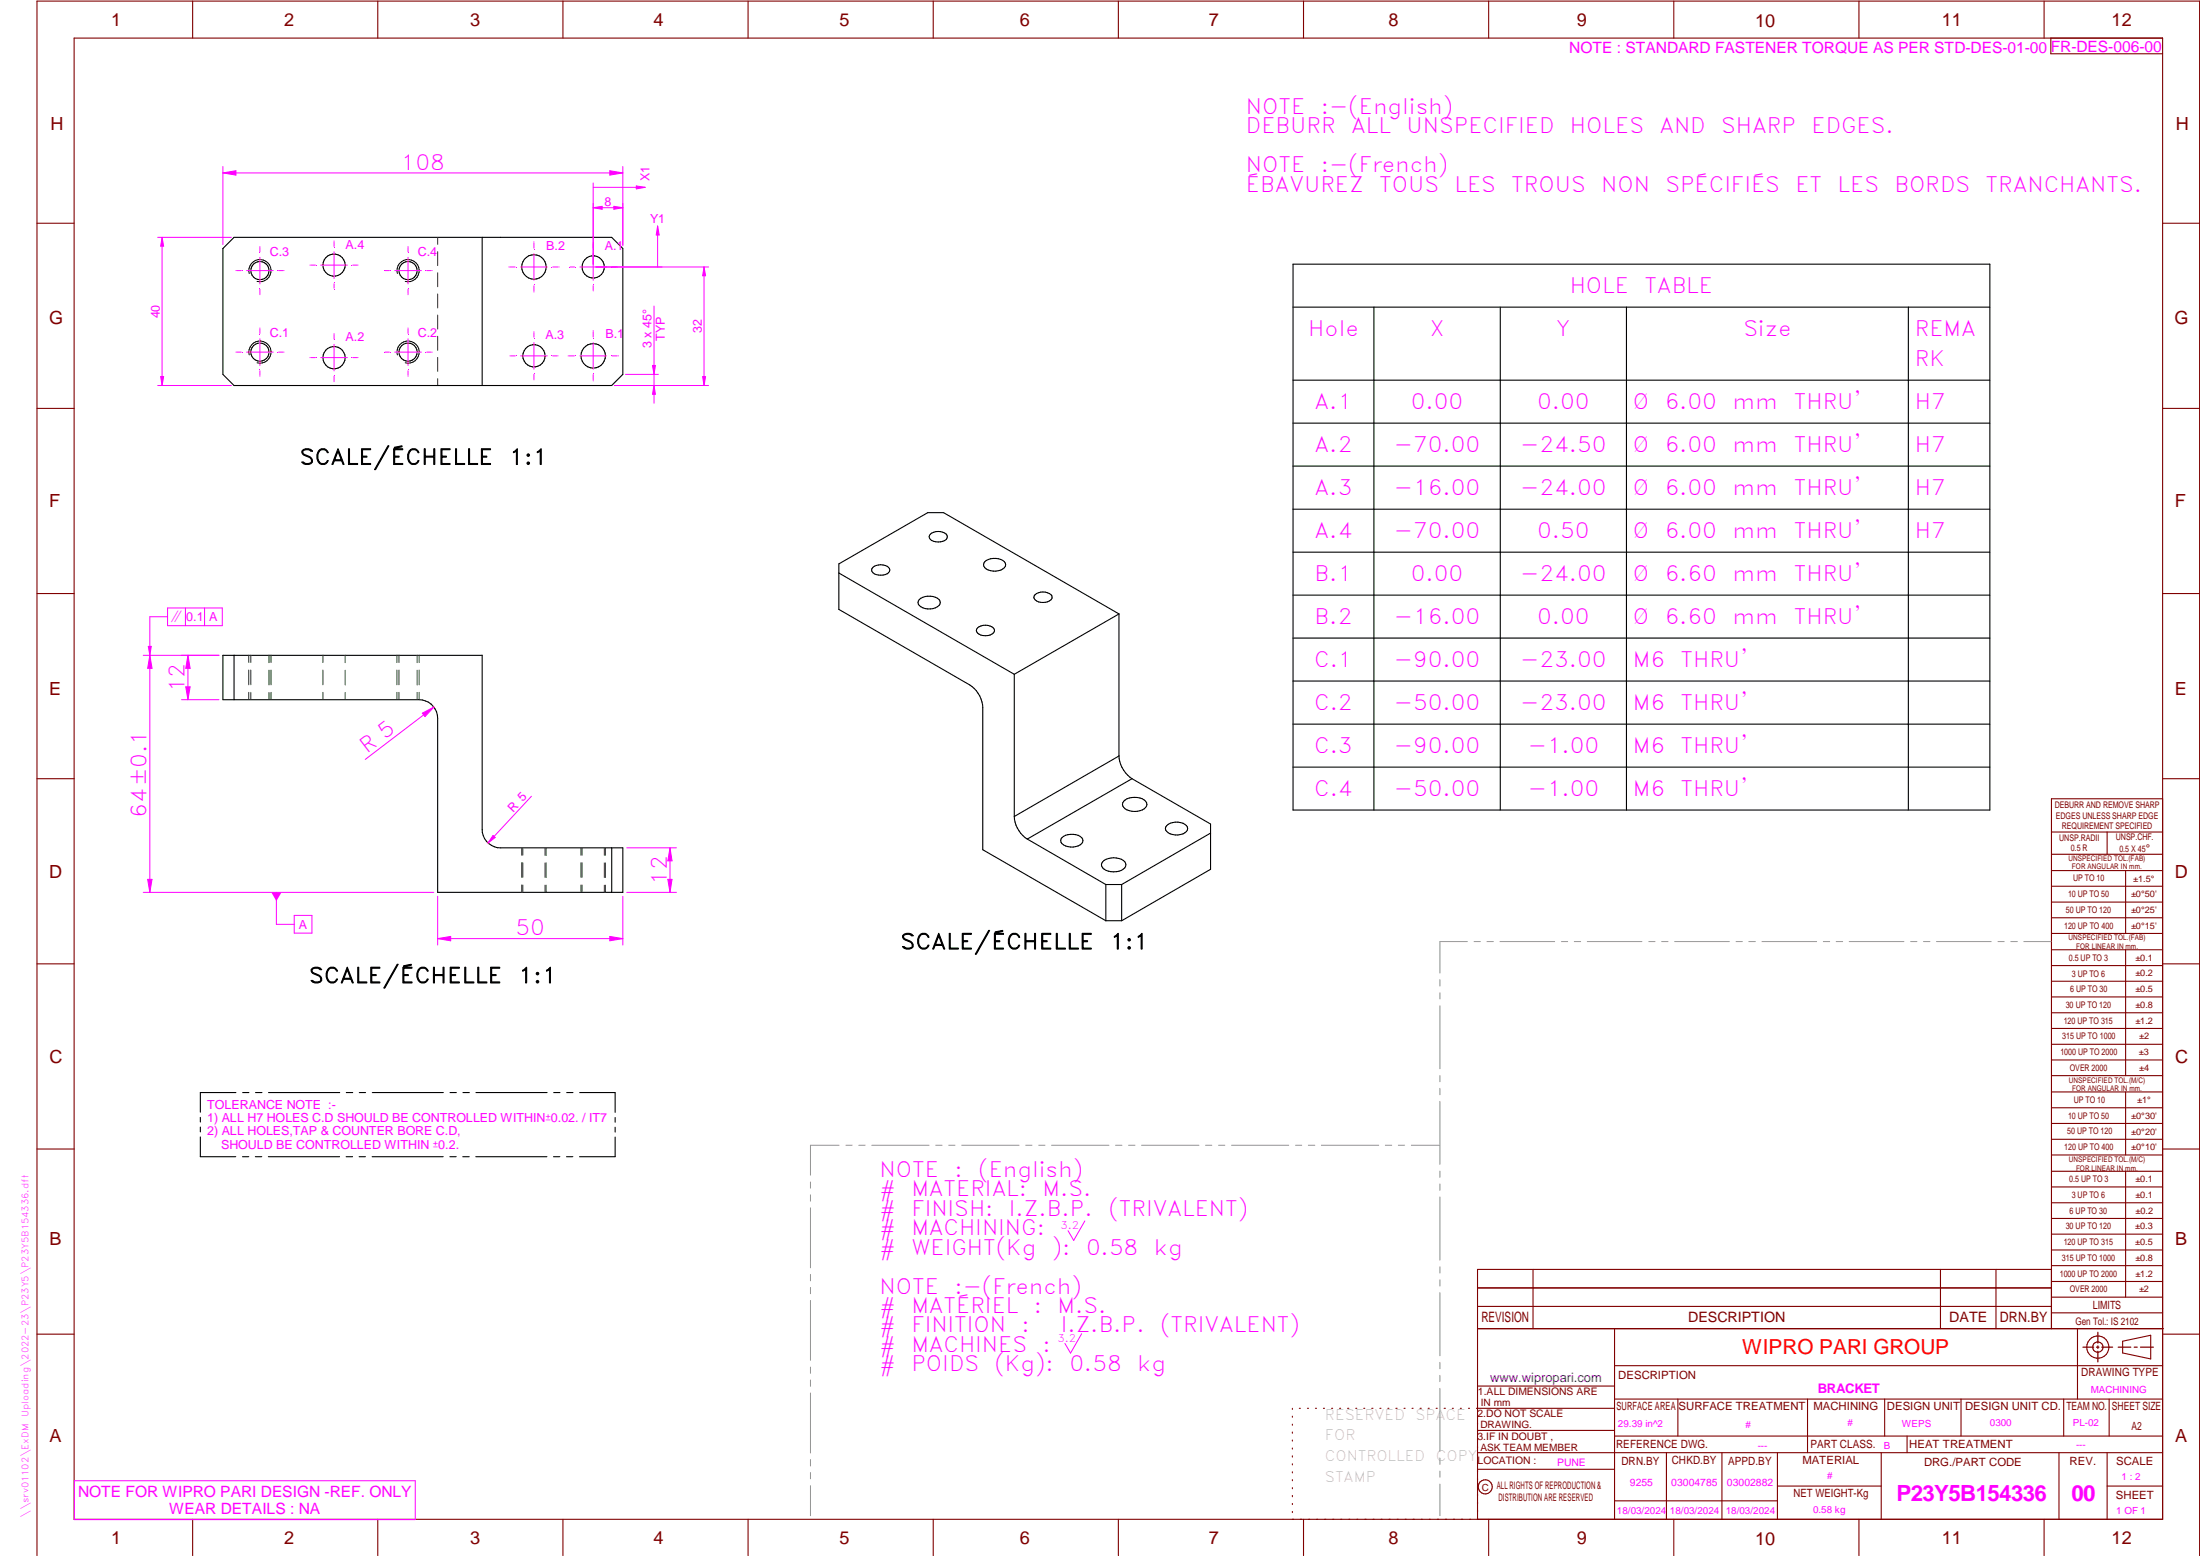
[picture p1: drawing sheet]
<svg xmlns="http://www.w3.org/2000/svg" width="594mm" height="420mm" viewBox="0 0 594 420" stroke-linecap="round" stroke-linejoin="round" font-family="sans-serif">
<g fill="none" stroke="#800000" stroke-width=".3">
<path d="M20 10.3h564v400h-564zM52 .3v10M102 .3v10M152 .3v10M202 .3v10M252 .3v10M302 .3v10M352 .3v10M402 .3v10M452 .3v10M502 .3v10M552 .3v10"/>
<path d="M553.8 10.3v4.2h30.2M10 60.3h10M584 60.3h10M10 110.3h10M584 110.3h10M10 160.3h10M584 160.3h10M10 210.3h10M584 215.7h-30v143.1M584 210.3h10M554 224.7h30M554 230.7h30"/>
<path d="M554 235.1h30M554 239.3h30M569 224.7v6M574 235.1v17M554 243.6h30M554 247.8h30M554 252.1h30M554 256.5h30M574 256.5v33.9M10 260.3h10M554 260.7h30M554 265h30"/>
<path d="M554 269.2h30M554 273.5h30M554 277.7h30M584 260.3h10M554 282h30M554 286.2h30M554 290.4h30M554 294.9h30M554 299.1h30M574 294.9v17M10 310.3h10M554 303.4h30"/>
<path d="M554 307.6h30M554 311.9h30M554 316.3h30M574 316.3v34M584 310.3h10M554 320.5h30M554 324.8h30M554 329h30M554 333.2h30M554 337.5h30M399 358.8h185.2M399 352.8h155"/>
<path d="M399 347.8h155M414 342.8v16M436 358.8v51.5M524 342.8v16M539 342.8v16M554 341.8h30M554 346h30M554 350.3h30M554 354.5h30M554 342.8h-155v67.5M561 358.8v19M10 360.3h10"/>
<path d="M399 374.3h37M436 377.8h148M453.1 377.8v10M488.1 377.8v14.5M508.9 377.8v10M529.5 377.8v10M557.3 377.8v10M569.5 377.8v10M573.2 362.2l7.6-1.6v6.3l-7.6-1.6zM584 368.8h-148M584 360.3h10M349 380.3v.3"/>
<path d="M349 382.4v.3M349 384.6v.3M349 386.7v.3M349 388.8v.3M349 391v.3M349 393.1v.3M349 395.3v.3M349 397.4v.3M349 399.5v.3M350.9 380.3h.2M353.1 380.3h.2M355.2 380.3h.3"/>
<path d="M357.4 380.3h.3M359.6 380.3h.3M361.7 380.3h.3M363.9 380.3h.3M366.1 380.3h.3M368.3 380.3h.2M370.4 380.3h.3M372.6 380.3h.3M374.8 380.3h.3M376.9 380.3h.4M379.1 380.3h.3M381.3 380.3h.3"/>
<path d="M383.4 380.3h.4M385.6 380.3h.3M387.8 380.3h.3M390 380.3h.3M392.2 380.3h.3M394.3 380.3h.3M396.5 380.3h.3M398.7 380.3h37.3M399 396.7h37M399 392.3h185M399 386.2h37M436 387.8h148"/>
<path d="M450 392.3v18M465 392.3v18M480 392.3v18M508 392.3v18M515 387.8v4.5M556 392.3v18M569 392.3v18M52 410.3v9.7M102 410.3v9.7M152 410.3v9.7M202 410.3v9.7M252 410.3v9.7"/>
<path d="M302 410.3v9.7M349 401.7v.3M349 403.8v.4M349 406v.3M349 408.1v.3M352 410.3v9.7M402 410.3v9.7M436 405.3h44M452 410.3v9.7M480 401.3h28M502 410.3v9.7M552 410.3v9.7"/>
<path d="M569 401.3h15M10 420v-419.7h584v419.7"/>
<circle cx="566.5" cy="363.7" r="1.39"/>
<circle cx="566.5" cy="363.8" r="3"/>
<circle cx="401.1" cy="401.5" r="1.9"/>
</g>
<path d="M86.6 96.6h7.2M90.2 93v7.2M292.9 329.7l-3 5.2-1.5-2.6M292.1 360.1l-3 5.3-1.5-2.6M20.1 399.8h92v10.5h-92z" fill="none" stroke="#f0f" stroke-width=".27"/>
<g fill="none" stroke="#949494" stroke-width=".27">
<path d="M396.2 254.3h-7.4v8.5M398.1 254.3h1.6M401.5 254.3h1.8M405 254.3h14.8M421.6 254.3h1.7M425.1 254.3h1.7M428.6 254.3h14.8M445.2 254.3h1.7M448.7 254.3h1.7M452.2 254.3h14.8M468.8 254.3h1.7M472.3 254.3h1.7"/>
<path d="M475.8 254.3h14.8M492.4 254.3h1.7M495.8 254.3h1.8M499.4 254.3h14.7M516 254.3h1.6M519.4 254.3h1.8M522.9 254.3h14.8M539.5 254.3h1.7M543 254.3h1.7M546.5 254.3h7.4M388.8 264.5v1.8M388.8 268.1v1.6"/>
<path d="M388.8 271.6v17M388.8 290.4v1.7M388.8 293.9v1.7M388.8 297.4v17M218.9 319.2v1.6M226.6 309.2h-7.7v8.1M228.4 309.2h1.7M231.9 309.2h1.7M235.4 309.2h15.5M252.7 309.2h1.7M256.2 309.2h1.7M259.7 309.2h15.5"/>
<path d="M277 309.2h1.7M280.5 309.2h1.7M284 309.2h15.5M301.2 309.2h1.8M304.8 309.2h1.7M308.3 309.2h15.5M325.5 309.2h1.7M329.1 309.2h1.6M332.6 309.2h15.4M349.8 309.2h1.7M353.3 309.2h1.7M356.8 309.2h15.5"/>
<path d="M374.1 309.2h1.7M377.6 309.2h1.7M381.1 309.2h7.7M388.8 316.2v1.7M388.8 319.7v1.7M218.9 322.6v1.8M218.9 326.1v16.2M388.8 323.2v17.1M218.9 344.1v1.8M218.9 347.6v1.7M218.9 351.2v16.1M388.8 342.1v1.6"/>
<path d="M388.8 345.6v1.7M388.8 349v17.1M218.9 369.1v1.7M218.9 372.6v1.8M218.9 376.1v16.2M388.8 367.9v1.7M388.8 371.4v1.7M388.8 374.9v17M218.9 394.1v1.8M218.9 397.6v1.7M388.8 393.7v1.7M388.8 397.2v1.7"/>
<path d="M218.9 401.2v8.1M388.8 400.7v8.6"/>
</g>
<path d="M566.5 359.7v3M562.5 363.8h2.9M566.1 363.8h.7M566.5 363.4v.7M566.5 364.9v2.8M567.6 363.8h2.9M572 363.8h3.4M576.3 363.8h.8M578 363.8h3.5" fill="none" stroke="#800000" stroke-width=".34"/>
<g fill="none" stroke="#000" stroke-width=".3">
<path d="M60.2 67.1l3-3h102l3 3v34l-3 3h-102l-3-3zM130.2 64.1v40M60.2 177h70v46.9a4.9 4.9 0 0 0 5 5h33v12.1h-50v-47a5.1 5.1 0 0 0-5-5.1h-53zM63.2 177v11.9M165.2 228.9v12.1"/>
<circle cx="70.2" cy="73.1" r="2.46"/>
<circle cx="90.2" cy="71.6" r="3"/>
<circle cx="110.2" cy="73.1" r="2.46"/>
<circle cx="144.2" cy="72.1" r="3.3"/>
<circle cx="160.2" cy="72.1" r="3"/>
<circle cx="70.2" cy="95.1" r="2.45"/>
<circle cx="90.2" cy="96.6" r="3"/>
<circle cx="110.2" cy="95.1" r="2.45"/>
<circle cx="144.2" cy="96.1" r="3"/>
<circle cx="160.2" cy="96.1" r="3.3"/>
</g>
<g fill="none" stroke="#008000" stroke-width=".27">
<path d="M118.2 64.1v1.9M118.2 67.9v3.8M118.2 73.7v3.7M118.2 79.4v3.7M118.2 85.1v3.8M118.2 90.8v3.8M118.2 96.5v3.8M118.2 102.2v1.9M67.2 177v1.9M67.7 177v1.9M72.6 177v1.9M73.2 177v1.9"/>
<path d="M87.2 177v1.9M93.2 177v1.9M107.2 177v1.9M107.7 177v1.9M112.6 177v1.9M113.2 177v1.9M67.2 180.9v4M67.2 186.9v2M67.7 180.9v4M67.7 186.9v2M72.6 181v4M72.6 187v1.9"/>
<path d="M73.2 180.9v4M73.2 186.9v2M87.2 180.9v4M87.2 186.9v2M93.2 181v4M93.2 187v1.9M107.2 180.9v4M107.2 186.9v2M107.7 180.9v4M107.7 186.9v2M112.6 181v4M112.6 187v1.9"/>
<path d="M113.2 180.9v4M113.2 186.9v2M140.9 228.9v2M140.9 233v3.9M140.9 239v2M141.2 228.9v2M141.2 233v3.9M141.2 239v2M147.2 228.9v2.1M147.2 233v3.9M147.2 239v2M147.5 228.9v2.1"/>
<path d="M147.5 233v3.9M147.5 239v2M156.9 228.9v2M156.9 233v3.9M156.9 239v2M157.2 228.9v2M157.2 233v3.9M157.2 239v2M163.2 228.9v2.1M163.2 233v3.9M163.2 239v2M163.5 228.9v2.1"/>
<path d="M163.5 233v3.9M163.5 239v2"/>
</g>
<path d="M67.3 73.9a3 3 0 0 1 2.6-3.8 3 3 0 0 1 3.3 3.3 3 3 0 0 1-3.8 2.6M107.3 73.9a3 3 0 0 1 2.6-3.8 3 3 0 0 1 3.3 3.3 3 3 0 0 1-3.8 2.6M67.3 95.8a2.99 2.99 0 0 1 2.6-3.7 2.99 2.99 0 0 1 3.3 3.2 2.99 2.99 0 0 1-3.8 2.7M107.3 95.8a2.99 2.99 0 0 1 2.6-3.7 2.99 2.99 0 0 1 3.3 3.2 2.99 2.99 0 0 1-3.8 2.7" fill="none" stroke="#000" stroke-width=".27"/>
<path d="M95.2 96.6h1.2M96.6 96.6h.1" fill="none" stroke="#f0f" stroke-width=".27"/>
<path d="M90.2 90.1v.1M90.2 90.3v1.3" fill="none" stroke="#f0f" stroke-width=".27"/>
<path d="M83.7 96.6h.1M84 96.6h1.2" fill="none" stroke="#f0f" stroke-width=".27"/>
<path d="M140.6 96.1h7.2M144.2 92.5v7.2M90.2 101.6v1.2M90.2 103v.1" fill="none" stroke="#f0f" stroke-width=".27"/>
<path d="M149.2 96.1h1.2M150.6 96.1h.1" fill="none" stroke="#f0f" stroke-width=".27"/>
<path d="M144.2 89.6v.1M144.2 89.9v1.2" fill="none" stroke="#f0f" stroke-width=".27"/>
<path d="M137.7 96.1h.1M138 96.1h1.1" fill="none" stroke="#f0f" stroke-width=".27"/>
<path d="M156.6 96.1h7.2M160.2 92.5v7.2M144.2 101.1v1.2M144.2 102.5v.1" fill="none" stroke="#f0f" stroke-width=".27"/>
<path d="M165.3 96.1h1.4M166.9 96.1h.1" fill="none" stroke="#f0f" stroke-width=".27"/>
<path d="M160.2 89.3v.1M160.2 89.6v1.4" fill="none" stroke="#f0f" stroke-width=".27"/>
<path d="M153.4 96.1h.1M153.7 96.1h1.4" fill="none" stroke="#f0f" stroke-width=".27"/>
<path d="M66.6 95.1h7.2M70.2 91.5v7.2M160.2 101.1v1.5M160.2 102.8v.1" fill="none" stroke="#f0f" stroke-width=".27"/>
<path d="M75.2 95.1h1.2M76.6 95.1h.1" fill="none" stroke="#f0f" stroke-width=".27"/>
<path d="M70.2 88.6h.1M70.2 88.9v1.1" fill="none" stroke="#f0f" stroke-width=".27"/>
<path d="M63.7 95.1h.1M64 95.1h1.1" fill="none" stroke="#f0f" stroke-width=".27"/>
<path d="M106.6 95.1h7.2M110.2 91.5v7.2M70.2 100.1v1.2M70.2 101.5v.1" fill="none" stroke="#f0f" stroke-width=".27"/>
<path d="M115.2 95.1h1.2M116.6 95.1h.1" fill="none" stroke="#f0f" stroke-width=".27"/>
<path d="M110.2 88.6h.1M110.2 88.9v1.1" fill="none" stroke="#f0f" stroke-width=".27"/>
<path d="M104 95.1h1.1" fill="none" stroke="#f0f" stroke-width=".27"/>
<path d="M66.6 73.1h7.2M70.2 69.5v7.2M110.2 100.1v1.2M110.2 101.5v.1" fill="none" stroke="#f0f" stroke-width=".27"/>
<path d="M75.2 73.1h1.2M76.6 73.1h.1" fill="none" stroke="#f0f" stroke-width=".27"/>
<path d="M70.2 66.6v.1M70.2 66.8v1.2" fill="none" stroke="#f0f" stroke-width=".27"/>
<path d="M63.7 73.1h.1M64 73.1h1.1" fill="none" stroke="#f0f" stroke-width=".27"/>
<path d="M70.2 78.1v1.2M70.2 79.5v.1M106.6 73.1h7.2M110.2 69.5v7.2" fill="none" stroke="#f0f" stroke-width=".27"/>
<path d="M115.2 73.1h1.2M116.6 73.1h.1" fill="none" stroke="#f0f" stroke-width=".27"/>
<path d="M110.2 66.6v.1M110.2 66.8v1.2" fill="none" stroke="#f0f" stroke-width=".27"/>
<path d="M104 73.1h1.1" fill="none" stroke="#f0f" stroke-width=".27"/>
<path d="M110.2 78.1v1.2M110.2 79.5v.1M140.6 72.1h7.2M144.2 68.5v7.2" fill="none" stroke="#f0f" stroke-width=".27"/>
<path d="M149.3 72.1h1.4M150.9 72.1h.1" fill="none" stroke="#f0f" stroke-width=".27"/>
<path d="M144.2 65.3v.1M144.2 65.6v1.4" fill="none" stroke="#f0f" stroke-width=".27"/>
<path d="M137.4 72.1h.1M137.7 72.1h1.4" fill="none" stroke="#f0f" stroke-width=".27"/>
<path d="M144.2 77.2v1.4M144.2 78.8v.1M156.6 72.1h7.2M160.2 68.5v7.2" fill="none" stroke="#f0f" stroke-width=".27"/>
<path d="M165.2 72.1h1.2M166.6 72.1h.1" fill="none" stroke="#f0f" stroke-width=".27"/>
<path d="M160.2 65.6v.1M160.2 65.9v1.2" fill="none" stroke="#f0f" stroke-width=".27"/>
<path d="M154 72.1h1.1" fill="none" stroke="#f0f" stroke-width=".27"/>
<path d="M86.6 71.6h7.2M90.2 68v7.2M160.2 77.1v1.2M160.2 78.5v.1" fill="none" stroke="#f0f" stroke-width=".27"/>
<path d="M95.2 71.6h1.2M96.6 71.6h.1" fill="none" stroke="#f0f" stroke-width=".27"/>
<path d="M90.2 65.1v.1M90.2 65.4v1.1" fill="none" stroke="#f0f" stroke-width=".27"/>
<path d="M83.7 71.6h.1M84 71.6h1.2" fill="none" stroke="#f0f" stroke-width=".27"/>
<path d="M90.2 76.6v1.2" fill="none" stroke="#f0f" stroke-width=".27"/>
<g fill="none" stroke="#000" stroke-width=".3">
<path d="M226.5 154.7l47.4 27.4M235.7 153.2a3.3 3.3 0 0 1 4.5 .3 1.52 1.52 0 0 1-1.7 1.8h-.7a2.1 2.1 0 0 1-2.4-1.4zM251.2 144.2a3.3 3.3 0 0 1 4.5 .4 1.47 1.47 0 0 1-1.7 1.7h-.6a1.85 1.85 0 0 1-2.4-1.7zM265.9 151.7a4.1 4.1 0 0 1 5.6 .4 1.75 1.75 0 0 1-1.8 2 3.1 3.1 0 0 1-4.1-1.6zM248.2 161.9a4.4 4.4 0 0 1 5.4 0 1.38 1.38 0 0 1-1 2.2 3.9 3.9 0 0 1-4.6-1l-.1-.4zM264 169.5a3.3 3.3 0 0 1 4.5 .4 1.56 1.56 0 0 1-1.8 1.7l-.6 .1a2.21 2.21 0 0 1-2.5-1.4zM279.5 160.6a3.4 3.4 0 0 1 4.5 .3 1.57 1.57 0 0 1-1.7 1.7l-.7 .1a2.21 2.21 0 0 1-2.4-1.4zM302.2 165.8l-28.3 16.3M302.2 165.8l-47.4-27.4h-4.3l-24 13.9v12.2l35.4 20.5a7.8 7.8 0 0 1 3.5 6.1v38.3l33.2 19.2M302.2 165.8v38.3M273.9 182.1v38.4M302.2 204.1l-28.3 16.4"/>
<path d="M302.2 204.1a7.8 7.8 0 0 0 3.5 6.2M303.4 216.4a4.7 4.7 0 0 1 6 0 1.46 1.46 0 0 1-.9 2.3 4.4 4.4 0 0 1-5.3-1.1l-.1-.4zM305.7 210.3l-28.3 16.3M305.7 210.3l21.2 12.2v12.2l-24 13.9M273.9 220.5a7.6 7.6 0 0 0 3.5 6.1M277.4 226.6l21.2 12.2M286.8 226.2a4.1 4.1 0 0 1 5.5 .4 1.76 1.76 0 0 1-1.8 2 3.9 3.9 0 0 1-4-1.2v-.8zM298.1 232.3a4.8 4.8 0 0 1 5.6 .4 1.51 1.51 0 0 1-.9 2.3 4.5 4.5 0 0 1-5.3-1.1 1.35 1.35 0 0 1 .6-1.6zM298.6 238.8h4.3M298.6 238.8v9.8M302.9 238.8v9.8M315.1 222.9a4 4 0 0 1 5.5 .4 1.76 1.76 0 0 1-1.8 2 3.1 3.1 0 0 1-4.1-1.6z"/>
<path d="M326.9 225l-24 13.8M298.6 248.6h4.3"/>
</g>
<path d="M38.7 177h20.4M39.9 237.4h1.2l-.6 3.6zM38.7 241h78.4" fill="none" stroke="#f0f" stroke-width=".27"/>
<path d="M39.9 237.4h1.2l-.6 3.6z" fill="#f0f"/>
<path d="M40.5 177l.6 3.5h-1.2z" fill="none" stroke="#f0f" stroke-width=".27"/>
<path d="M40.5 177l.6 3.5h-1.2z" fill="#f0f"/>
<path d="M40.5 177v64M169.2 228.9h13.5M180.9 228.9l.6 3.6h-1.2zM169.2 241h13.5" fill="none" stroke="#f0f" stroke-width=".27"/>
<path d="M180.9 228.9l.6 3.6h-1.2z" fill="#f0f"/>
<path d="M180.3 237.4h1.2l-.6 3.6z" fill="none" stroke="#f0f" stroke-width=".27"/>
<path d="M180.3 237.4h1.2l-.6 3.6z" fill="#f0f"/>
<path d="M49 177h10.1M49 188.9h10.1M50.2 185.5h1.1l-.5 3.4zM180.9 228.9v12.1" fill="none" stroke="#f0f" stroke-width=".27"/>
<path d="M50.2 185.5h1.1l-.5 3.4z" fill="#f0f"/>
<path d="M50.8 177l.5 3.5h-1.1z" fill="none" stroke="#f0f" stroke-width=".27"/>
<path d="M50.8 177l.5 3.5h-1.1z" fill="#f0f"/>
<path d="M50.8 177v11.9M114 192.6l3.2-1.7-2.4 2.6zM117.2 190.9l-18.6 14.2" fill="none" stroke="#f0f" stroke-width=".27"/>
<path d="M114 192.6l3.2-1.7-2.4 2.6z" fill="#f0f"/>
<path d="M118.2 253.4l3.5-.5v1.1zM118.2 242v13.2M168.2 242v13.2" fill="none" stroke="#f0f" stroke-width=".27"/>
<path d="M118.2 253.4l3.5-.5v1.1z" fill="#f0f"/>
<path d="M164.7 252.9l3.5 .5-3.5 .6z" fill="none" stroke="#f0f" stroke-width=".27"/>
<path d="M164.7 252.9l3.5 .5-3.5 .6z" fill="#f0f"/>
<path d="M60.2 45v21M164.7 46.1l3.5 .6-3.5 .6zM168.2 45v21M118.2 253.4h50" fill="none" stroke="#f0f" stroke-width=".27"/>
<path d="M164.7 46.1l3.5 .6-3.5 .6z" fill="#f0f"/>
<path d="M60.2 46.7l3.5-.6v1.2z" fill="none" stroke="#f0f" stroke-width=".27"/>
<path d="M60.2 46.7l3.5-.6v1.2z" fill="#f0f"/>
<path d="M60.2 46.7h108M160.9 72.1h30.4M165.9 104.1h25.4M189.7 101.7h.8l-.4 2.4z" fill="none" stroke="#f0f" stroke-width=".27"/>
<path d="M189.7 101.7h.8l-.4 2.4z" fill="#f0f"/>
<path d="M190.1 72.1l.4 2.4h-.8z" fill="none" stroke="#f0f" stroke-width=".27"/>
<path d="M190.1 72.1l.4 2.4h-.8z" fill="#f0f"/>
<path d="M160.2 54.9v16.5M165.8 55.7l2.4 .4-2.4 .4zM168.2 54.9v11.5M190.1 72.1v32" fill="none" stroke="#f0f" stroke-width=".27"/>
<path d="M165.8 55.7l2.4 .4-2.4 .4z" fill="#f0f"/>
<path d="M160.2 56.1l2.4-.4v.8z" fill="none" stroke="#f0f" stroke-width=".27"/>
<path d="M160.2 56.1l2.4-.4v.8z" fill="#f0f"/>
<path d="M160.2 56.1h8M165.9 104.1h11.9M168.9 101.1h8.9M176.6 104.1l.4 2.4h-.8z" fill="none" stroke="#f0f" stroke-width=".27"/>
<path d="M176.6 104.1l.4 2.4h-.8z" fill="#f0f"/>
<path d="M176.2 98.7h.8l-.4 2.4z" fill="none" stroke="#f0f" stroke-width=".27"/>
<path d="M176.2 98.7h.8l-.4 2.4z" fill="#f0f"/>
<path d="M160.2 49.4v22M160.2 50.6h14M171.8 50.2l2.4 .4-2.4 .4zM176.6 82.6v26.3" fill="none" stroke="#f0f" stroke-width=".27"/>
<path d="M171.8 50.2l2.4 .4-2.4 .4z" fill="#f0f"/>
<path d="M160.9 72.1h17.9M177.6 61v11.1M177.6 61l.4 2.5h-.8z" fill="none" stroke="#f0f" stroke-width=".27"/>
<path d="M177.6 61l.4 2.5h-.8z" fill="#f0f"/>
<g fill="none" stroke="#000" stroke-width=".3">
<path d="M349.2 71.3h188.1v147.4h-188.1zM349.2 82.9h188.1M371 82.9v135.8M405.1 82.9v135.8M439.2 82.9v135.8M515.3 82.9v135.8M349.2 102.7h188.1M349.2 114.3h188.1M349.2 125.9h188.1M349.2 137.5h188.1M349.2 149.1h188.1M349.2 160.7h188.1"/>
<path d="M349.2 172.3h188.1M349.2 183.9h188.1M349.2 195.5h188.1M349.2 207.1h188.1"/>
</g>
<path d="M143.5 215l-11.7 12.6M133.1 225.6l.6 .5-1.9 1.5z" fill="none" stroke="#f0f" stroke-width=".27"/>
<path d="M133.1 225.6l.6 .5-1.9 1.5z" fill="#f0f"/>
<path d="M74.6 241v8.6" fill="none" stroke="#f0f" stroke-width=".27"/>
<path d="M73.3 241h2.7l-1.4 2.3z" fill="#f0f"/>
<path d="M40.5 166.5v10.5M74.6 249.6h4.9M79.5 247.2h4.7v4.8h-4.7z" fill="none" stroke="#f0f" stroke-width=".27"/>
<path d="M40 174.5h.8l-.3 2.5z" fill="#f0f"/>
<path d="M42.6 64.1h19.9M42.6 104.1h19.9M43.4 101.7h.8l-.4 2.4zM40 174.5h.8l-.3 2.5zM40.5 166.5h4.7M45.2 164.2h14.8v4.8h-14.8zM50.1 164.2v4.8M55.2 164.2v4.8" fill="none" stroke="#f0f" stroke-width=".27"/>
<g fill="none" stroke="#000" stroke-width=".3">
<path d="M63.7 295h-9.6v5.3M65.5 295h1.7M69 295h1.7M72.5 295h19.2M93.5 295h1.7M97 295h1.7M100.5 295h19.2M121.5 295h1.7M125 295h1.7M128.5 295h19.2M149.5 295h1.7M153 295h1.7"/>
<path d="M156.5 295h9.6v5.4M54.1 301.7v1.3M54.1 304.3v1.3M54.1 307v5.3h9.6M65.5 312.3h1.7M69 312.3h1.7M72.5 312.3h19.2M93.5 312.3h1.7M97 312.3h1.7M100.5 312.3h19.2M121.5 312.3h1.7M125 312.3h1.7"/>
<path d="M128.5 312.3h19.2M149.5 312.3h1.7M153 312.3h1.7M166.1 307v5.3h-9.6M166.1 301.8v1.2M166.1 304.4v1.3"/>
</g>
<path d="M43.4 101.7h.8l-.4 2.4z" fill="#f0f"/>
<path d="M43.8 64.1l.4 2.4h-.8z" fill="none" stroke="#f0f" stroke-width=".27"/>
<path d="M43.8 64.1l.4 2.4h-.8z" fill="#f0f"/>
<path d="M43.8 64.1v40" fill="none" stroke="#f0f" stroke-width=".27"/>
<g font-size="6" fill="#f0f">
<text x="512.1" y="405.2">P23Y5B154336</text>
<text x="559.4" y="405.2">00</text>
</g>
<g font-size="5.7" fill="#f0f">
<text x="336.5" y="30.8">NOTE</text>
<text x="356.6" y="30.8">:-(English)</text>
<text x="336.5" y="36">DEBURR</text>
<text x="364.9" y="36">ALL</text>
<text x="379.8" y="36">UNSPECIFIED</text>
<text x="423.9" y="36">HOLES</text>
<text x="448.1" y="36">AND</text>
<text x="464.8" y="36">SHARP</text>
<text x="489.2" y="36">EDGES.</text>
<text x="108.3" y="45.8">108</text>
<text x="336.5" y="46.5">NOTE</text>
<text x="356.6" y="46.5">:-(French)</text>
<text x="336.5" y="51.8">ÉBAVUREZ</text>
<text x="372.5" y="51.8">TOUS</text>
<text x="392.8" y="51.8">LES</text>
<text x="408.1" y="51.8">TROUS</text>
<text x="432.4" y="51.8">NON</text>
<text x="449.7" y="51.8">SPÉCIFIÉS</text>
<text x="484.8" y="51.8">ET</text>
<text x="496.2" y="51.8">LES</text>
<text x="511.6" y="51.8">BORDS</text>
<text x="536.2" y="51.8">TRANCHANTS.</text>
<text x="423.9" y="79">HOLE</text>
<text x="444" y="79">TABLE</text>
<text x="353.3" y="90.6">Hole</text>
<text x="386.1" y="90.6">X</text>
<text x="420.2" y="90.6">Y</text>
<text x="470.8" y="90.6">Size</text>
<text x="517.1" y="90.6">REMA</text>
<text x="517.1" y="98.8">RK</text>
<text x="355" y="110.4">A.1</text>
<text x="381" y="110.4">0.00</text>
<text x="415.1" y="110.4">0.00</text>
<text x="440.9" y="110.4">Ø</text>
<text x="449.5" y="110.4">6.00</text>
<text x="467.8" y="110.4">mm</text>
<text x="484.4" y="110.4">THRU'</text>
<text x="517.1" y="110.4">H7</text>
<text x="355" y="122">A.2</text>
<text x="376.4" y="122">-70.00</text>
<text x="410.5" y="122">-24.50</text>
<text x="440.9" y="122">Ø</text>
<text x="449.5" y="122">6.00</text>
<text x="467.8" y="122">mm</text>
<text x="484.4" y="122">THRU'</text>
<text x="517.1" y="122">H7</text>
<text x="355" y="133.6">A.3</text>
<text x="376.4" y="133.6">-16.00</text>
<text x="410.5" y="133.6">-24.00</text>
<text x="440.9" y="133.6">Ø</text>
<text x="449.5" y="133.6">6.00</text>
<text x="467.8" y="133.6">mm</text>
<text x="484.4" y="133.6">THRU'</text>
<text x="517.1" y="133.6">H7</text>
<text x="355" y="145.2">A.4</text>
<text x="376.4" y="145.2">-70.00</text>
<text x="415.1" y="145.2">0.50</text>
<text x="440.9" y="145.2">Ø</text>
<text x="449.5" y="145.2">6.00</text>
<text x="467.8" y="145.2">mm</text>
<text x="484.4" y="145.2">THRU'</text>
<text x="517.1" y="145.2">H7</text>
<text x="355" y="156.8">B.1</text>
<text x="381" y="156.8">0.00</text>
<text x="410.5" y="156.8">-24.00</text>
<text x="440.9" y="156.8">Ø</text>
<text x="449.5" y="156.8">6.60</text>
<text x="467.8" y="156.8">mm</text>
<text x="484.4" y="156.8">THRU'</text>
<text x="355" y="168.4">B.2</text>
<text x="376.4" y="168.4">-16.00</text>
<text x="415.1" y="168.4">0.00</text>
<text x="440.9" y="168.4">Ø</text>
<text x="449.5" y="168.4">6.60</text>
<text x="467.8" y="168.4">mm</text>
<text x="484.4" y="168.4">THRU'</text>
<text x="354.9" y="180">C.1</text>
<text x="376.4" y="180">-90.00</text>
<text x="410.5" y="180">-23.00</text>
<text x="440.9" y="180">M6</text>
<text x="453.8" y="180">THRU'</text>
<text x="49.9" y="186.9" transform="rotate(-90 49.9 186.9)">12</text>
<text x="354.9" y="191.6">C.2</text>
<text x="376.4" y="191.6">-50.00</text>
<text x="410.5" y="191.6">-23.00</text>
<text x="440.9" y="191.6">M6</text>
<text x="453.8" y="191.6">THRU'</text>
<text x="99.1" y="203.6" transform="rotate(-37 99.1 203.6)">R 5</text>
<text x="354.9" y="203.2">C.3</text>
<text x="376.4" y="203.2">-90.00</text>
<text x="412.5" y="203.2">-1.00</text>
<text x="440.9" y="203.2">M6</text>
<text x="453.8" y="203.2">THRU'</text>
<text x="354.9" y="214.8">C.4</text>
<text x="376.4" y="214.8">-50.00</text>
<text x="412.5" y="214.8">-1.00</text>
<text x="440.9" y="214.8">M6</text>
<text x="453.8" y="214.8">THRU'</text>
<text x="39.6" y="220.8" transform="rotate(-90 39.6 220.8)">64±0.1</text>
<text x="180" y="238.9" transform="rotate(-90 180 238.9)">12</text>
<text x="139.2" y="252.6">50</text>
<text x="237.5" y="317.8">NOTE</text>
<text x="257.7" y="317.8">:</text>
<text x="264.1" y="317.8">(English)</text>
<text x="237.5" y="323">#</text>
<text x="246.1" y="323">MATERIAL:</text>
<text x="281.5" y="323">M.S.</text>
<text x="237.5" y="328.3">#</text>
<text x="246.1" y="328.3">FINISH:</text>
<text x="272.4" y="328.3">I.Z.B.P.</text>
<text x="299.3" y="328.3">(TRIVALENT)</text>
<text x="237.5" y="333.5">#</text>
<text x="246.1" y="333.5">MACHINING:</text>
<text x="237.5" y="338.8">#</text>
<text x="246.1" y="338.8">WEIGHT(Kg</text>
<text x="284" y="338.8">):</text>
<text x="293.3" y="338.8">0.58</text>
<text x="311.6" y="338.8">kg</text>
<text x="237.5" y="349.3">NOTE</text>
<text x="257.7" y="349.3">:-(French)</text>
<text x="237.5" y="354.5">#</text>
<text x="237.5" y="359.8">#</text>
<text x="246.1" y="359.8">FINITION</text>
<text x="246.1" y="354.5">MATÉRIEL</text>
<text x="275.8" y="359.8">:</text>
<text x="279.2" y="354.5">:</text>
<text x="285.6" y="354.5">M.S.</text>
<text x="286.4" y="359.8">I.Z.B.P.</text>
<text x="313.3" y="359.8">(TRIVALENT)</text>
<text x="237.5" y="365">#</text>
<text x="246.1" y="365">MACHINES</text>
<text x="281.5" y="365">:</text>
<text x="237.5" y="370.3">#</text>
<text x="246.1" y="370.3">POIDS</text>
<text x="268.5" y="370.3">(Kg):</text>
<text x="288.8" y="370.3">0.58</text>
<text x="307.1" y="370.3">kg</text>
</g>
<g font-size="5.7">
<text x="80.9" y="125.4">SCALE/ÉCHELLE</text>
<text x="137.5" y="125.4">1:1</text>
<text x="243.2" y="256.3">SCALE/ÉCHELLE</text>
<text x="299.7" y="256.3">1:1</text>
<text x="83.4" y="265.4">SCALE/ÉCHELLE</text>
<text x="140" y="265.4">1:1</text>
</g>
<text font-size="5.6" fill="#f00" x="470.5" y="365.5">WIPRO PARI GROUP</text>
<g font-size="4.9" fill="#800000">
<text x="30" y="6.9">1</text>
<text x="76.7" y="6.9">2</text>
<text x="127" y="6.9">3</text>
<text x="176.5" y="6.9">4</text>
<text x="226.7" y="6.9">5</text>
<text x="275.4" y="6.9">6</text>
<text x="326.4" y="6.9">7</text>
<text x="375" y="6.9">8</text>
<text x="425.8" y="6.9">9</text>
<text x="473.9" y="7.3">10</text>
<text x="524.3" y="6.9">11</text>
<text x="570.2" y="6.9">12</text>
<text x="13.6" y="35.1">H</text>
<text x="587.6" y="35.1">H</text>
<text x="13.2" y="87.5">G</text>
<text x="587.2" y="87.5">G</text>
<text x="13.2" y="137">F</text>
<text x="587.2" y="137">F</text>
<text x="13.2" y="187.6">E</text>
<text x="587.2" y="187.6">E</text>
<text x="13.2" y="237">D</text>
<text x="587.2" y="237">D</text>
<text x="13.4" y="287.1">C</text>
<text x="587.4" y="287.1">C</text>
<text x="13.4" y="336.2">B</text>
<text x="587.4" y="336.2">B</text>
<text x="13.4" y="389.3">A</text>
<text x="587.4" y="389.3">A</text>
<text x="30" y="416.9">1</text>
<text x="76.7" y="416.9">2</text>
<text x="127" y="416.9">3</text>
<text x="176.5" y="416.9">4</text>
<text x="226.7" y="416.9">5</text>
<text x="275.4" y="416.9">6</text>
<text x="326.4" y="416.9">7</text>
<text x="375" y="416.9">8</text>
<text x="425.8" y="416.9">9</text>
<text x="473.9" y="417.3">10</text>
<text x="524.3" y="416.9">11</text>
<text x="570.2" y="416.9">12</text>
</g>
<g font-size="4.2" fill="#f0f">
<text x="423.7" y="14.3">NOTE : STANDARD FASTENER TORQUE AS PER STD-DES-01-00</text>
<text x="553.8" y="14">FR-DES-006-00</text>
<text x="21.1" y="404.3">NOTE FOR WIPRO PARI DESIGN -REF. ONLY</text>
<text x="45.7" y="408.8">WEAR DETAILS : NA</text>
</g>
<g font-size="3.9" fill="#800000">
<text x="400" y="357.1">REVISION</text>
<text x="455.9" y="357.1">DESCRIPTION</text>
<text x="526.4" y="357.1">DATE</text>
<text x="540" y="357.1">DRN.BY</text>
</g>
<g font-size="3.9" fill="#c0c0c0">
<text x="357.8" y="383.3">RESERVED</text>
<text x="382.3" y="383.3">SPACE</text>
<text x="357.8" y="388.9">FOR</text>
<text x="357.8" y="394.5">CONTROLLED</text>
<text x="387.8" y="394.5">COPY</text>
<text x="357.8" y="400">STAMP</text>
</g>
<text font-size="3.7" fill="#f0f" x="46.1" y="167.8">i</text>
<text font-size="3.6" fill="#f0f" x="490.8" y="376.1">BRACKET</text>
<text font-size="3.5" fill="#00f" x="402.4" y="373.3">www.wipropari.com</text>
<g font-size="3.4" fill="#f0f">
<text x="175.4" y="48.9" transform="rotate(-90 175.4 48.9)">X1</text>
<text x="163.2" y="55.5">8</text>
<text x="175.5" y="60.2">Y1</text>
<text x="72.8" y="69">C.3</text>
<text x="93.3" y="67.1">A.4</text>
<text x="112.9" y="69">C.4</text>
<text x="147.5" y="67.4">B.2</text>
<text x="163.3" y="67.6">A.1</text>
<text x="43.2" y="86" transform="rotate(-90 43.2 86)">40</text>
<text x="189.5" y="90" transform="rotate(-90 189.5 90)">32</text>
<text x="72.8" y="91">C.1</text>
<text x="93.3" y="92.1">A.2</text>
<text x="112.9" y="91">C.2</text>
<text x="147.3" y="91.6">A.3</text>
<text x="163.5" y="91.4">B.1</text>
<text x="176" y="94" transform="rotate(-90 176 94)">3 x 45°</text>
<text x="179.6" y="92" transform="rotate(-90 179.6 92)">TYP</text>
<text x="50.3" y="167.8">0.1 A</text>
<text x="138.6" y="219.4" transform="rotate(-47 138.6 219.4)">R 5</text>
<text x="80.7" y="250.8">A</text>
<text x="56" y="299.4">TOLERANCE NOTE :-</text>
<text x="56" y="303">1) ALL H7 HOLES C.D SHOULD BE CONTROLLED WITHINu0.02. / IT7</text>
<text x="56" y="306.6">2) ALL HOLES,TAP &amp; COUNTER BORE C.D,</text>
<text x="59.7" y="310.2">SHOULD BE CONTROLLED WITHIN u0.2.</text>
</g>
<g font-size="3.1" fill="#800000">
<text x="565.1" y="353.5">LIMITS</text>
<text x="562" y="371.7">DRAWING TYPE</text>
<text x="437" y="372.3">DESCRIPTION</text>
<text x="436.5" y="380.8">SURFACE AREA</text>
<text x="453.3" y="380.8">SURFACE TREATMENT</text>
<text x="489.7" y="380.8">MACHINING</text>
<text x="509.5" y="380.8">DESIGN UNIT</text>
<text x="530.6" y="380.8">DESIGN UNIT CD.</text>
<text x="558" y="380.6">TEAM NO.</text>
<text x="570.3" y="380.7">SHEET SIZE</text>
<text x="575.6" y="386.1">A2</text>
<text x="436.4" y="391.1">REFERENCE DWG.</text>
<text x="437.8" y="395.5">DRN.BY</text>
<text x="451.4" y="395.4">CHKD.BY</text>
<text x="466.6" y="395.5">APPD.BY</text>
<text x="486.7" y="395.4">MATERIAL</text>
<text x="488.9" y="390.9">PART CLASS.</text>
<text x="515.6" y="390.9">HEAT TREATMENT</text>
<text x="519.6" y="395.9">DRG./PART CODE</text>
<text x="558.9" y="395.5">REV.</text>
<text x="571.4" y="395.6">SCALE</text>
<text x="484.3" y="404.2">NET WEIGHT-Kg</text>
<text x="571.4" y="404.7">SHEET</text>
</g>
<text font-size="3" fill="#800000" x="579.5" y="230.1">°</text>
<g font-size="2.8" fill="#f0f">
<text x="286.4" y="331.9">3.2</text>
<text x="285.5" y="362.3">3.2</text>
<text x="420.5" y="396">PUNE</text>
<text x="440.1" y="401.2">9255</text>
<text x="451.3" y="401.2">03004785</text>
<text x="466.3" y="401.2">03002882</text>
</g>
<g font-size="2.8" fill="#800000">
<text x="560.4" y="357.7">Gen Tol.: IS 2102</text>
<text x="399.1" y="376.6">1.ALL DIMENSIONS ARE</text>
<text x="399" y="382.7">2.DO NOT SCALE</text>
<text x="399" y="388.7">3.IF IN DOUBT ,</text>
<text x="399" y="395.4">LOCATION :</text>
<text x="404.2" y="402">ALL RIGHTS OF REPRODUCTION &amp;</text>
<text x="404.7" y="405.4">DISTRIBUTION ARE RESERVED</text>
</g>
<g font-size="2.7" fill="#f0f">
<text x="564.6" y="376.2">MACHINING</text>
<text x="436.9" y="385.4">29.39 in^2</text>
<text x="471.4" y="385.5">#</text>
<text x="498.9" y="385">#</text>
<text x="513.6" y="385.3">WEPS</text>
<text x="537.3" y="385.1">0300</text>
<text x="559.7" y="385.1">PL-02</text>
<text x="474.6" y="391.2">---</text>
<text x="508.7" y="391.2">B</text>
<text x="560.6" y="391.1">---</text>
<text x="493.4" y="399.5">#</text>
<text x="572.8" y="399.7">1 : 2</text>
<text x="436.6" y="408.7">18/03/2024</text>
<text x="450.9" y="408.8">18/03/2024</text>
<text x="466" y="408.9">18/03/2024</text>
<text x="489.6" y="408.5">0.58 kg</text>
<text x="571.4" y="408.7">1 OF 1</text>
</g>
<g font-size="2.7" fill="#800000">
<text x="399.9" y="379.7">IN mm</text>
<text x="399.7" y="385.7">DRAWING.</text>
<text x="399.7" y="391.8">ASK TEAM MEMBER</text>
<text x="400.1" y="402.5">C</text>
</g>
<g font-size="2.5" fill="#800000">
<text x="554.9" y="218.3">DEBURR AND REMOVE SHARP</text>
<text x="555.2" y="221">EDGES UNLESS SHARP EDGE</text>
<text x="556.1" y="227.1">UNSP.RADII</text>
<text x="556.8" y="223.8">REQUIREMENT SPECIFIED</text>
<text x="571.4" y="226.9">UNSP.CHF.</text>
<text x="559.2" y="229.9">0.5 R</text>
<text x="572.3" y="230.1">0.5 X 45</text>
<text x="559.8" y="238">UP TO 10</text>
<text x="576.1" y="238.1">±1.5°</text>
<text x="558.5" y="242.2">10 UP TO 50</text>
<text x="575.5" y="242.3">±0°50'</text>
<text x="557.4" y="250.7">120 UP TO 400</text>
<text x="557.9" y="246.5">50 UP TO 120</text>
<text x="575.5" y="250.7">±0°15'</text>
<text x="575.5" y="246.5">±0°25'</text>
<text x="558.7" y="259.4">0.5 UP TO 3</text>
<text x="559.5" y="263.7">3 UP TO 6</text>
<text x="576.6" y="263.6">±0.2</text>
<text x="576.6" y="259.4">±0.1</text>
<text x="559" y="267.9">6 UP TO 30</text>
<text x="576.6" y="267.9">±0.5</text>
<text x="557.8" y="272.2">30 UP TO 120</text>
<text x="576.6" y="272.2">±0.8</text>
<text x="556.9" y="280.7">315 UP TO 1000</text>
<text x="557.3" y="276.4">120 UP TO 315</text>
<text x="576.6" y="276.4">±1.2</text>
<text x="577.7" y="280.7">±2</text>
<text x="556.4" y="284.9">1000 UP TO 2000</text>
<text x="577.6" y="284.9">±3</text>
<text x="558.9" y="289.2">OVER 2000</text>
<text x="577.7" y="289.3">±4</text>
<text x="560" y="297.9">UP TO 10</text>
<text x="577.1" y="297.9">±1°</text>
<text x="558.5" y="302.1">10 UP TO 50</text>
<text x="575.5" y="302.1">±0°30'</text>
<text x="557.4" y="310.6">120 UP TO 400</text>
<text x="558.2" y="306.3">50 UP TO 120</text>
<text x="575.5" y="310.6">±0°10'</text>
<text x="575.5" y="306.4">±0°20'</text>
<text x="558.8" y="319.2">0.5 UP TO 3</text>
<text x="559.4" y="323.4">3 UP TO 6</text>
<text x="576.6" y="319.2">±0.1</text>
<text x="576.6" y="323.5">±0.1</text>
<text x="558.9" y="327.7">6 UP TO 30</text>
<text x="576.7" y="327.7">±0.2</text>
<text x="557.8" y="332">30 UP TO 120</text>
<text x="576.6" y="332">±0.3</text>
<text x="556.8" y="340.5">315 UP TO 1000</text>
<text x="557.3" y="336.3">120 UP TO 315</text>
<text x="576.6" y="336.3">±0.5</text>
<text x="576.6" y="340.5">±0.8</text>
<text x="556.2" y="344.7">1000 UP TO 2000</text>
<text x="576.6" y="344.7">±1.2</text>
<text x="558.9" y="349">OVER 2000</text>
<text x="577.6" y="349">±2</text>
</g>
<g font-size="2.4" fill="#f0f">
<text x="7.7" y="382.7" transform="rotate(-90 7.7 382.7)">Uploading\2022-23\P23Y5\P23Y5B154336.dft</text>
<text x="7.7" y="409.8" transform="rotate(-90 7.7 409.8)">\\srv01102\ExDM</text>
</g>
<g font-size="2.1" fill="#800000">
<text x="558.5" y="232.4">UNSPECIFIED TOL.(FAB)</text>
<text x="559.5" y="234.7">FOR ANGULAR IN mm.</text>
<text x="558.6" y="253.9">UNSPECIFIED TOL.(FAB)</text>
<text x="560.7" y="256.3">FOR LINEAR IN mm.</text>
<text x="558.7" y="292.3">UNSPECIFIED TOL.(M/C)</text>
<text x="559.6" y="294.7">FOR ANGULAR IN mm.</text>
<text x="558.7" y="313.7">UNSPECIFIED TOL.(M/C)</text>
<text x="560.6" y="316.1">FOR LINEAR IN mm.</text>
</g>
</svg>
